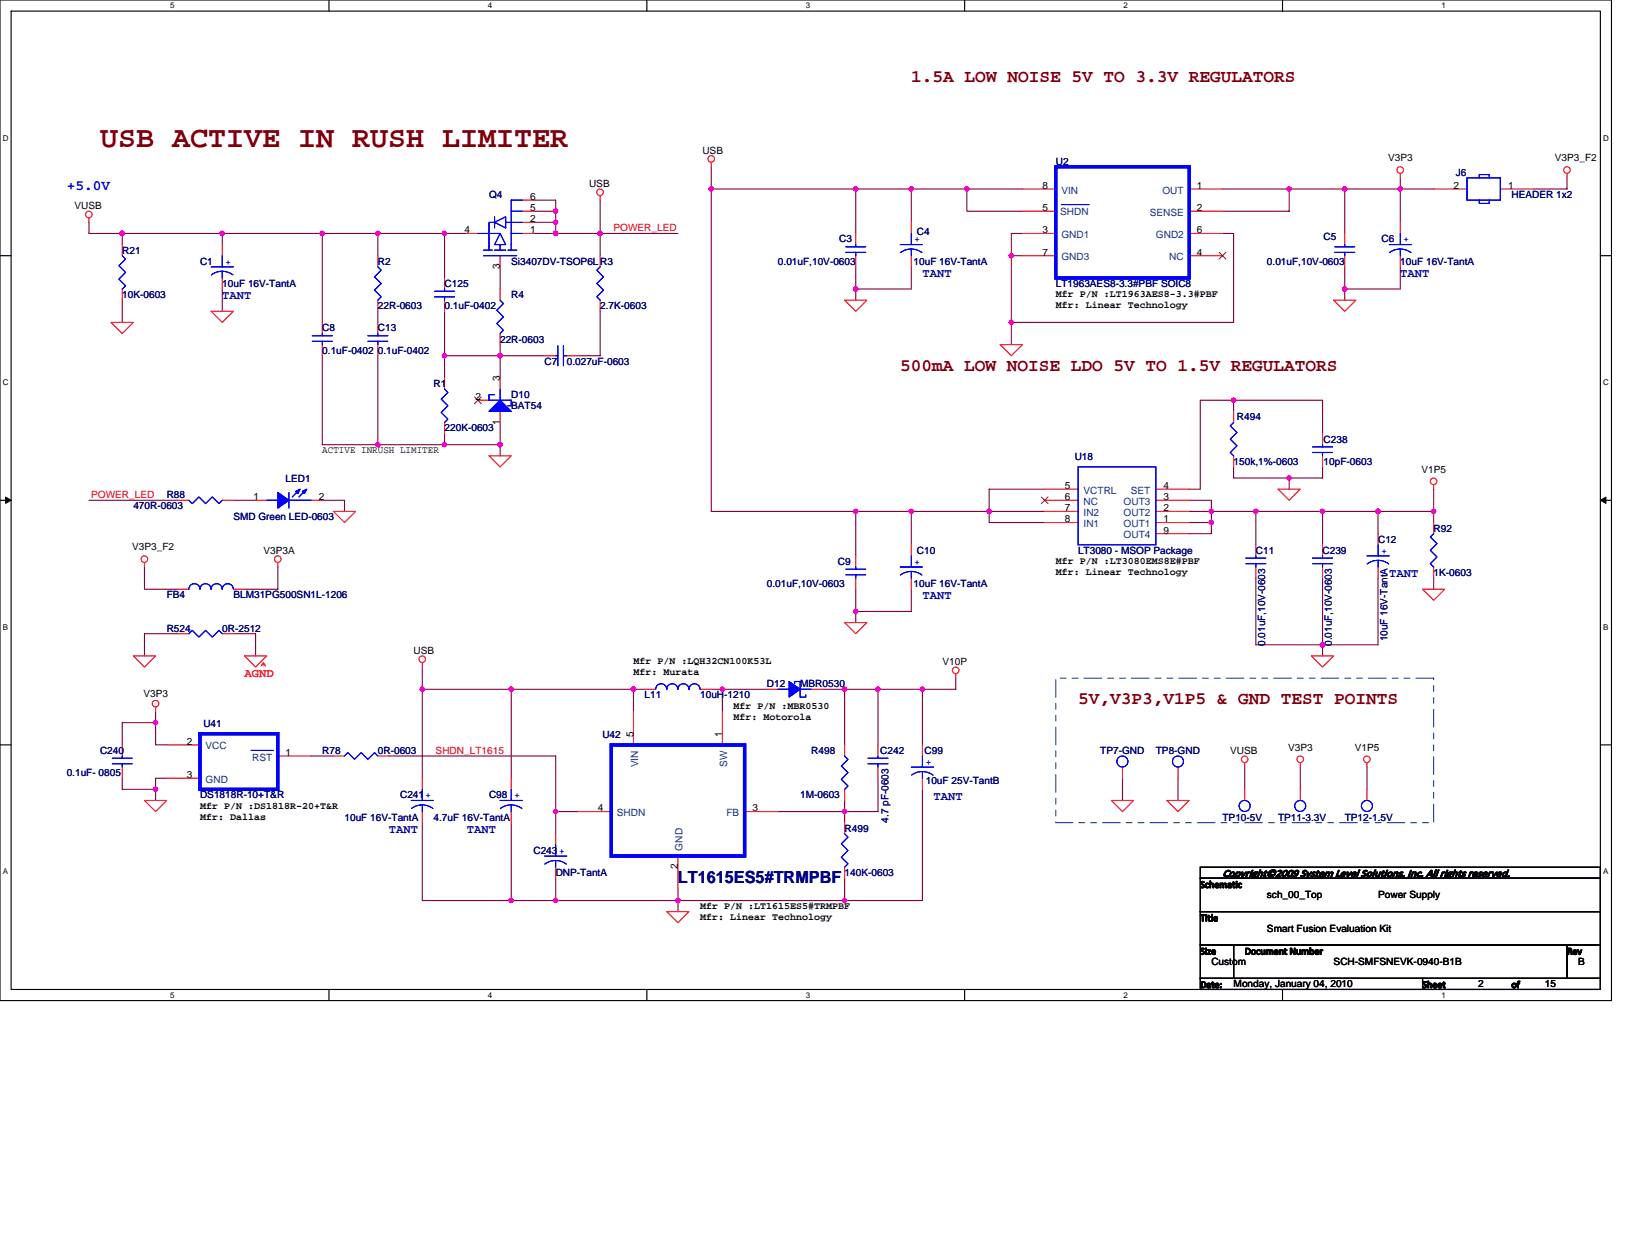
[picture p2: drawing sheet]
<svg xmlns="http://www.w3.org/2000/svg" width="279mm" height="216mm" viewBox="0 0 279 216" stroke-linecap="round" stroke-linejoin="round" font-family="sans-serif">
<path d="M0 0h276.2v171.4h-276.2zM1.9 1.9h272.4v167.6h-272.4z" fill="none" stroke="#000" stroke-width=".19"/>
<g fill="#fff">
<path d="M29.1 .2h.8v1.5h-.8z"/>
<path d="M29.1 169.7h.8v1.6h-.8z"/>
</g>
<path d="M56.4 0v1.9M56.4 169.5v1.9" fill="none" stroke="#000" stroke-width=".19"/>
<g fill="#fff">
<path d="M83.6 .2h.8v1.5h-.8z"/>
<path d="M83.6 169.7h.8v1.6h-.8z"/>
</g>
<path d="M110.9 0v1.9M110.9 169.5v1.9" fill="none" stroke="#000" stroke-width=".19"/>
<g fill="#fff">
<path d="M138.1 .2h.8v1.5h-.8z"/>
<path d="M138.1 169.7h.8v1.6h-.8z"/>
</g>
<path d="M165.4 0v1.9M165.4 169.5v1.9" fill="none" stroke="#000" stroke-width=".19"/>
<g fill="#fff">
<path d="M192.6 .2h.8v1.5h-.8z"/>
<path d="M192.6 169.7h.8v1.6h-.8z"/>
</g>
<path d="M219.8 0v1.9M219.8 169.5v1.9" fill="none" stroke="#000" stroke-width=".19"/>
<g fill="#fff">
<path d="M247.1 .2h.7v1.5h-.7z"/>
<path d="M247.1 169.7h.7v1.6h-.7z"/>
<path d="M.5 22.9h1v1.5h-1z"/>
<path d="M274.8 22.9h1v1.5h-1z"/>
<path d="M.5 64.8h1v1.5h-1z"/>
<path d="M274.8 64.8h1v1.5h-1z"/>
</g>
<path d="M0 43.8h1.9M274.3 43.8h1.9" fill="none" stroke="#000" stroke-width=".19"/>
<g fill="#fff">
<path d="M.5 106.7h.9v1.5h-.9z"/>
<path d="M274.8 106.7h.9v1.5h-.9z"/>
</g>
<path d="M0 85.7h1.9M274.3 85.7h1.9" fill="none" stroke="#000" stroke-width=".19"/>
<path d="M1 85.2l.9 .5-.9 .6zM274.3 85.7l1-.5v1.1z" fill="#000" stroke="#000" stroke-width=".17"/>
<g fill="#fff">
<path d="M.5 148.6h.9v1.5h-.9z"/>
<path d="M274.8 148.6h.9v1.5h-.9z"/>
</g>
<path d="M0 127.6h1.9M274.3 127.6h1.9M205.7 150.5h68.6v5.7h-68.6zM205.7 156.2h68.6v5.7h-68.6zM205.7 148.6h68.6v1.9h-68.6zM205.7 161.9h5.8v5.7h-5.8zM205.7 167.6h38.1v1.9h-38.1zM211.5 161.9h57.1v5.7h-57.1zM243.8 167.6h30.5v1.9h-30.5zM268.6 161.9h5.7v5.7h-5.7z" fill="none" stroke="#000" stroke-width=".19"/>
<g fill="none" stroke="#800040" stroke-width=".19">
<path d="M15.2 38.1v1.9h5.8v1.9M91.4 36.2h3.8M91.4 34.3h3.8v5.7M91.4 38.1h3.8M102.9 34.3v9.5M121.9 28.6v3.8h24.8M121.9 32.4v55.2h57.2M146.7 32.4h28.6M146.7 32.4v7.6M156.2 32.4v5.7M165.7 32.4v3.8h9.6M209.5 32.4h36.2"/>
<path d="M221 32.4v3.8h-11.5M230.5 32.4v7.6M240 30.5v7.6M268.6 30.5v1.9h-5.7M21 40h59M21 51.4v3.8M38.1 40v1.9M38.1 49.5v3.8M55.2 40v15.2M64.8 40v3.8M64.8 53.3v1.9M76.2 40v7.6"/>
<path d="M76.2 53.3v11.5M85.7 45.7v3.8M85.7 59.1v5.7M91.4 40h24.8M102.9 53.3v7.7h-3.8M146.7 45.7v3.8h9.5v-3.8M146.7 49.5v1.9M173.4 43.8h1.9M175.3 40h-1.9v19.1M209.5 40h2v15.2h-38.1M230.5 45.7v5.7M240 45.7v3.8h-9.5"/>
<path d="M55.2 61v15.2h30.5M64.8 61v15.2M76.2 74.3v1.9M76.2 61h17.1M85.7 72.4v5.7M211.5 68.6v1.9M226.7 74.3v-5.7h-21v15.2h-1.9M15.2 85.7h15.3M24.8 97.2v3.8h5.7M40 85.7h3.8M47.6 97.2v3.8h-5.7M55.2 85.7h3.9v1.9"/>
<path d="M146.7 87.6v7.6M156.2 87.6v5.7M179.1 83.8h-9.6v5.7h9.6M203.8 87.6h11.5M203.8 85.7h3.8v5.7h-3.8M203.8 89.5h3.8M211.5 80v1.9h15.2v-1.9M215.3 87.6h11.4v5.7M215.3 99.1v11.4h20.9v-11.4M215.3 87.6v5.7M221 81.9v1.9M226.7 87.6h19"/>
<path d="M226.7 99.1v13.3M236.2 87.6v3.8M245.7 83.8v5.7M245.7 99.1v1.9M30.5 108.6h-5.7v3.8M40 108.6h3.8v3.8M72.4 114.3v19M72.4 118.1h38.1M87.6 118.1v15.2M108.6 118.1v3.8M121.9 118.1h9.5M123.8 118.1v3.8"/>
<path d="M141 118.1h3.8M144.8 118.1h5.7v9.5M144.8 118.1v9.5M146.7 101v3.8h9.5v-3.8M146.7 104.8v1.9M158.1 118.1v9.5M163.8 116.2v1.9h-13.3M21 133.3v2h5.7M26.7 123.8v3.8h1.9M26.7 123.8h-5.7v3.8M26.7 121.9v1.9M28.6 133.3h-1.9v3.9"/>
<path d="M53.3 129.5h3.8M66.7 129.5h28.5v9.6h3.9M95.2 139.1v3.8M133.3 139.1h11.5v1.9M150.5 133.3v5.8h-5.7v-1.9M158.1 135.3v19h-85.7v-13.3M192.4 133.3v3.9M201.9 133.3v3.9M213.4 131.4v3.9M222.9 131.4v3.9M234.3 131.4v3.9M87.6 141v13.3"/>
<path d="M95.2 150.5v3.8M116.2 152.4v3.8M144.8 150.5v3.8"/>
</g>
<g fill="#f0f" stroke="#f0f" stroke-width=".19">
<circle cx="165.7" cy="32.4" r=".38"/>
<circle cx="173.3" cy="43.8" r=".38"/>
<circle cx="173.3" cy="55.2" r=".38"/>
<circle cx="230.5" cy="32.4" r=".38"/>
<circle cx="221" cy="32.4" r=".38"/>
<circle cx="240" cy="32.4" r=".38"/>
<circle cx="230.5" cy="49.5" r=".38"/>
<circle cx="146.7" cy="32.4" r=".38"/>
<circle cx="156.2" cy="32.4" r=".38"/>
<circle cx="146.7" cy="49.5" r=".38"/>
<circle cx="169.5" cy="87.6" r=".38"/>
<circle cx="207.6" cy="87.6" r=".38"/>
<circle cx="236.2" cy="87.6" r=".38"/>
<circle cx="146.7" cy="87.6" r=".38"/>
<circle cx="156.2" cy="87.6" r=".38"/>
<circle cx="146.7" cy="104.8" r=".38"/>
<circle cx="245.7" cy="87.6" r=".38"/>
<circle cx="121.9" cy="32.4" r=".38"/>
<circle cx="226.7" cy="110.5" r=".38"/>
<circle cx="215.2" cy="87.6" r=".38"/>
<circle cx="26.7" cy="123.8" r=".38"/>
<circle cx="26.7" cy="135.2" r=".38"/>
<circle cx="95.2" cy="139.1" r=".38"/>
<circle cx="87.6" cy="154.3" r=".38"/>
<circle cx="72.4" cy="118.1" r=".38"/>
<circle cx="108.6" cy="118.1" r=".38"/>
<circle cx="144.8" cy="118.1" r=".38"/>
<circle cx="87.6" cy="118.1" r=".38"/>
<circle cx="158.1" cy="118.1" r=".38"/>
<circle cx="150.5" cy="118.1" r=".38"/>
<circle cx="144.8" cy="154.3" r=".38"/>
<circle cx="144.8" cy="139.1" r=".38"/>
<circle cx="123.8" cy="118.1" r=".38"/>
<circle cx="116.2" cy="154.3" r=".38"/>
<circle cx="95.2" cy="154.3" r=".38"/>
<circle cx="221" cy="81.9" r=".38"/>
<circle cx="211.4" cy="68.6" r=".38"/>
<circle cx="207.6" cy="89.5" r=".38"/>
<circle cx="226.7" cy="87.6" r=".38"/>
<circle cx="20.9" cy="40" r=".38"/>
<circle cx="64.8" cy="40" r=".38"/>
<circle cx="55.2" cy="40" r=".38"/>
<circle cx="76.2" cy="60.9" r=".38"/>
<circle cx="85.7" cy="60.9" r=".38"/>
<circle cx="95.2" cy="40" r=".38"/>
<circle cx="95.2" cy="38.1" r=".38"/>
<circle cx="102.9" cy="40" r=".38"/>
<circle cx="64.8" cy="76.2" r=".38"/>
<circle cx="76.2" cy="40" r=".38"/>
<circle cx="95.2" cy="36.2" r=".38"/>
<circle cx="85.7" cy="76.2" r=".38"/>
<circle cx="76.2" cy="76.2" r=".38"/>
<circle cx="38.1" cy="40" r=".38"/>
</g>
<g fill="none" stroke="#f00" stroke-width=".19">
<path d="M15.2 37.3v.8M89.5 38.1h1.9M89.5 36.2h1.9M89.5 34.3h1.9M102.9 33.5v.8M121.9 27.8v.8M156.2 38.1v1.9M175.3 36.2h5.7M175.3 32.4h5.7M203.8 36.2h5.7M203.8 32.4h5.7M240 29.7v.8"/>
<path d="M240 38.1v1.9M245.7 32.4h5.8M257.2 32.4h5.7M268.6 29.7v.8M19 55.2h3.9l-1.9 1.9zM21 41.9v1.9M21 49.5v1.9M36.2 53.3h3.8l-1.9 1.9zM38.1 41.9v1.9M38.1 47.6v1.9M55.2 55.2v1.9M55.2 59.1v1.9"/>
<path d="M64.8 43.8v1.9M64.8 51.4v1.9M64.8 55.2v1.9M64.8 59.1v1.9M76.2 47.6v1.9M76.2 51.4v1.9M80 40h1.9M85.7 43.8v1.9M85.7 49.5v1.9M85.7 57.1v2M89.5 40h1.9M102.9 43.8v1.9"/>
<path d="M102.9 51.4v1.9M144.8 51.4h3.8l-1.9 1.9zM146.7 40v1.9M146.7 43.8v1.9M156.2 43.8v1.9M171.4 59.1h3.9l-1.9 1.9zM175.3 40h5.7M175.3 43.8h5.7M203.8 40h5.7M203.8 43.8h5.7M228.6 51.4h3.8l-1.9 1.9zM230.5 40v1.9"/>
<path d="M230.5 43.8v1.9M240 43.8v1.9M76.2 64.8v1.9M76.2 72.4v1.9M81.9 68.6h1.9M83.8 78.1h3.8l-1.9 1.9zM85.7 64.8v1.9M85.7 70.5v1.9M93.3 61h1.9M97.2 61h1.9M211.5 70.5v1.9M211.5 78.1v1.9"/>
<path d="M226.7 74.3v1.9M226.7 78.1v1.9M24.8 96.4v.8M30.5 85.7h1.9M38.1 85.7h1.9M43.8 85.7h1.9M47.6 96.4v.8M53.3 85.7h1.9M57.1 87.6h3.9l-1.9 1.9zM146.7 95.2v2M146.7 99.1v1.9M156.2 93.3v1.9"/>
<path d="M156.2 99.1v1.9M179.1 85.7h5.7M179.1 89.5h5.7M179.1 87.6h5.7M179.1 83.8h5.7M198.1 85.7h5.7M198.1 89.5h5.7M198.1 87.6h5.7M198.1 83.8h5.7M198.1 91.4h5.7M215.3 93.3v1.9M215.3 97.2v1.9"/>
<path d="M219.1 83.8h3.8l-1.9 1.9zM226.7 93.3v1.9M226.7 97.2v1.9M236.2 91.4v1.9M236.2 97.2v1.9M245.7 83.1v.7M245.7 89.5v1.9M245.7 97.2v1.9M22.9 112.4h3.8l-1.9 1.9zM30.5 108.6h1.9M30.5 101h1.9M38.1 108.6h1.9"/>
<path d="M40 101h1.9M41.9 112.4h3.8l-1.9 1.9zM44.8 114.1l.3-.6 .4 .6M45 113.9h.3M72.4 113.5v.8M110.5 118.1h1.9M120 118.1h1.9M131.4 118.1h1.9M139.1 118.1h1.9M144.8 106.7h3.8l-1.9 1.9zM163.8 115.4v.8M224.8 112.4h3.8l-1.9 1.9z"/>
<path d="M243.8 101h3.8l-1.9 1.9zM21 127.6v1.9M21 131.4v1.9M24.8 137.2h3.8l-1.9 1.9zM26.7 121.2v.7M28.6 127.6h5.7M28.6 133.3h5.7M47.6 129.5h5.7M57.1 129.5h2M64.8 129.5h1.9M72.4 133.3v2M72.4 139.1v1.9"/>
<path d="M87.6 133.3v2M87.6 139.1v1.9M99.1 139.1h5.7M108.6 121.9v5.7M123.8 121.9v5.7M127.6 139.1h5.7M144.8 127.6v1.9M144.8 135.3v1.9M150.5 127.6v1.9M150.5 131.4v1.9M158.1 127.6v1.9M158.1 133.3v2"/>
<path d="M190.5 137.2h3.8l-1.9 1.9zM192.4 131.4v1.9M200 137.2h3.8l-1.9 1.9zM201.9 131.4v1.9M213.4 130.7v.7M213.4 135.3v1.9M222.9 130.7v.7M222.9 135.3v1.9M234.3 130.7v.7M234.3 135.3v1.9M95.2 142.9v1.9M95.2 148.6v1.9"/>
<path d="M114.3 156.2h3.8l-1.9 1.9zM116.2 146.7v5.7M144.8 141v1.9M144.8 148.6v1.9"/>
<circle cx="15.2" cy="36.8" r=".57"/>
<circle cx="102.9" cy="32.9" r=".57"/>
<circle cx="121.9" cy="27.2" r=".57"/>
<circle cx="240" cy="29.1" r=".57"/>
<circle cx="268.6" cy="29.1" r=".57"/>
<circle cx="24.7" cy="95.8" r=".57"/>
<circle cx="47.6" cy="95.8" r=".57"/>
<circle cx="245.7" cy="82.5" r=".57"/>
<circle cx="72.4" cy="113" r=".57"/>
<circle cx="163.8" cy="114.9" r=".57"/>
<circle cx="26.7" cy="120.6" r=".57"/>
<circle cx="213.3" cy="130.1" r=".57"/>
<circle cx="222.9" cy="130.1" r=".57"/>
<circle cx="234.3" cy="130.1" r=".57"/>
</g>
<path d="M181 116.2h64.7v24.8h-64.7z" fill="none" stroke="#004080" stroke-width=".17" stroke-dasharray="3 1 1 1 1 1"/>
<g fill="none" stroke="#00f" stroke-width=".19">
<path d="M84.8 38.1h-1v4.8M84.8 38.1l1.9-1v2zM84.8 37.1v2M86.7 38.1h2.8M89.5 36.2h-1.9v6.7M89.5 34.3h-1.9v1.9M181.9 35.1h4.8M251.5 30.5h5.7v3.8h-5.7zM253.6 30.5v-.6h1.7v.6M253.6 34.3v.6h1.7v-.6M21 43.8l.5 .6-1.1 1.1 1.1 1.2-1.1 1.1 1.1 1.2-.5 .5M36.2 45.7h3.8"/>
<path d="M36.2 47.1a3.1 3.1 0 0 1 3.7 0M38.1 43.8v1.9M38.1 46.5v1.1M53.5 58.5h3.5M53.5 57.5h3.5M55.2 57.1v.4M55.2 58.5v.6M63.1 58.5h3.4M63.1 57.5h3.4M64.8 45.7l.5 .6-1.1 1.1 1.1 1.2-1.1 1.1 1.1 1.2-.5 .5M64.8 57.1v.4M64.8 58.5v.6"/>
<path d="M74.5 50.9h3.4M74.5 49.9h3.4M76.2 49.5v.4M76.2 50.9v.5M81.9 40h3.8M82.9 42.9h1.5M82.9 43.8h5.7M84.8 42.9h1.9M85.7 40l-.9 1.9h.9M85.7 51.4l.6 .6-1.1 1.1 1.1 1.2-1.1 1.1 1.1 1.2-.6 .5M85.7 40l1 1.9h-1M85.7 41.9v1"/>
<path d="M87.1 42.9h1.5M87.6 40h1.9M95.6 59.2v3.5M96.6 59.2v3.5M102.9 45.7l-.6 .6 1.1 1.1-1.1 1.2 1.1 1.1-1.1 1.2 .6 .5M145 43.2h3.4M145 42.3h3.4M146.7 41.9v.4M146.7 43.2v.6M154.3 41.9h3.8M154.3 43.3a3.1 3.1 0 0 1 3.7 0M156.2 40v1.9"/>
<path d="M156.2 42.7v1.1M228.8 43.2h3.4M228.8 42.3h3.4M230.5 41.9v.4M230.5 43.2v.6M238.1 41.9h3.8M238.2 43.3a3.1 3.1 0 0 1 3.7 0M240 40v1.9M240 42.7v1.1M76.2 66.7l.6 .5-1.2 1.2 1.2 1.1-1.2 1.2 1.2 1.1-.6 .6M84.8 67.6h-1v1h3.8v.9h-.5M85.7 66.7v1.9"/>
<path d="M95.2 61h.4M96.6 61h.6M211.5 72.4l-.6 .6 1.1 1.1-1.1 1.1 1.1 1.2-1.1 1.1 .6 .6M225 77.5h3.4M225 76.6h3.4M226.7 76.2v.4M226.7 77.5v.6M32.4 85.7l.6 .6 1.1-1.1 1.1 1.1 1.2-1.1 1.1 1.1 .6-.6M45.7 85.7h1.9M49.5 84.4v2.7M49.5 85.7h3.8M51.2 84l-1.1 1.2"/>
<path d="M52.4 84l-1.2 1.2M145 98.5h3.4M145 97.5h3.4M146.7 97.2v.3M146.7 98.5v.6M154.3 97.2h3.8M154.3 98.5a3.1 3.1 0 0 1 3.7 0M156.2 95.2v2M156.2 97.9v1.2M184.8 80h13.3v13.3h-13.3zM213.6 96.6h3.4M213.6 95.6h3.4"/>
<path d="M215.3 95.2v.4M215.3 96.6v.6M225 96.6h3.4M225 95.6h3.4M226.7 95.2v.4M226.7 96.6v.6M234.3 95.2h3.8M234.4 96.6a3.1 3.1 0 0 1 3.6 0M236.2 93.3v1.9M236.2 96v1.2M245.7 91.4l-.5 .6 1.1 1.2-1.1 1.1 1.1 1.1-1.1 1.2 .5 .6M32.4 108.6l.6-.6 1.1 1.2 1.1-1.2 1.2 1.2 1.1-1.2 .6 .6"/>
<path d="M32.4 100.9a.94 .94 0 0 1 .9-.9 .94 .94 0 0 1 1 .9 .95 .95 0 0 1 .9-.9 .95 .95 0 0 1 1 .9M36.2 100.9a.94 .94 0 0 1 .9-.9 .94 .94 0 0 1 1 .9 .95 .95 0 0 1 .9-.9 .95 .95 0 0 1 1 .9M112.4 118.1a.94 .94 0 0 1 .9-.9 .94 .94 0 0 1 1 .9 .95 .95 0 0 1 .9-.9 .95 .95 0 0 1 1 .9M116.2 118.1a.94 .94 0 0 1 .9-.9 .94 .94 0 0 1 1 .9 .95 .95 0 0 1 .9-.9 .95 .95 0 0 1 1 .9M133.3 118.1h2M136.2 117.2v-.4h1v2.6h.9v-.3M137.2 118.1h1.9M19.2 130.9h3.5M19.2 129.9h3.5M21 129.5v.4M21 130.9v.5M43.1 128.6h3.8"/>
<path d="M59.1 129.5l.5-.5 1.2 1.1 1.1-1.1 1.2 1.1 1.1-1.1 .6 .5M70.5 137.2h3.8M70.5 138.5a3.1 3.1 0 0 1 3.7 0M72.4 135.3v1.9M72.4 137.9v1.2M85.7 137.2h3.8M85.8 138.5a3.1 3.1 0 0 1 3.7 0M87.6 135.3v1.9M87.6 137.9v1.2M144.8 129.5l.6 .6-1.2 1.2 1.2 1.1-1.2 1.1 1.2 1.2-.6 .6M148.8 130.9h3.4M148.8 129.9h3.4"/>
<path d="M150.5 129.5v.4M150.5 130.9v.5M156.2 131.4h3.8M156.3 132.8a3.1 3.1 0 0 1 3.6 0M158.1 129.5v1.9M158.1 132.2v1.1M93.3 146.7h3.9M93.4 148.1a3.1 3.1 0 0 1 3.7 0M95.2 144.8v1.9M95.2 147.4v1.2M144.8 142.9l.6 .5-1.2 1.2 1.2 1.1-1.2 1.2 1.2 1.1-.6 .6"/>
<circle cx="192.4" cy="130.5" r=".95"/>
<circle cx="201.9" cy="130.5" r=".95"/>
<circle cx="213.3" cy="138.1" r=".95"/>
<circle cx="222.9" cy="138.1" r=".95"/>
<circle cx="234.3" cy="138.1" r=".95"/>
</g>
<g fill="#00f" stroke="#00f" stroke-width=".19">
<path d="M135.3 116.8l1.9 1.3-1.9 1.3z" fill-rule="evenodd"/>
<path d="M135.3 116.8l1.9 1.3-1.9 1.3z" fill-rule="evenodd"/>
<path d="M85.7 68.6l1.9 1.9h-3.8z" fill-rule="evenodd"/>
<path d="M85.7 68.6l1.9 1.9h-3.8z" fill-rule="evenodd"/>
<path d="M47.6 84.4l1.9 1.3-1.9 1.4z" fill-rule="evenodd"/>
<path d="M51.8 84.2l.8-.4-.4 .8z" fill-rule="evenodd"/>
<path d="M50.7 84.2l.7-.4-.3 .8z" fill-rule="evenodd"/>
<path d="M47.6 84.4l1.9 1.3-1.9 1.4z" fill-rule="evenodd"/>
<path d="M51.8 84.2l.8-.4-.4 .8z" fill-rule="evenodd"/>
<path d="M50.7 84.2l.7-.4-.3 .8z" fill-rule="evenodd"/>
</g>
<path d="M209 43.2l1.1 1.2M210.1 43.2l-1.1 1.2M81.3 68l1.2 1.2M82.5 68l-1.2 1.2M178.5 85.2l1.2 1.1M179.6 85.2l-1.1 1.1" fill="none" stroke="#804000" stroke-width=".17"/>
<path d="M181 28.6h22.8v19h-22.8zM34.3 125.7h13.3v9.6h-13.3zM104.8 127.6h22.8v19.1h-22.8z" fill="none" stroke="#00f" stroke-width=".57"/>
<text font-size="5.1" fill="#800000" x="17.1" y="25.3">USB ACTIVE IN RUSH LIMITER</text>
<g font-size="3" fill="#800000">
<text x="156.2" y="14">1.5A LOW NOISE 5V TO 3.3V REGULATORS</text>
<text x="154.3" y="63.5">500mA LOW NOISE LDO 5V TO 1.5V REGULATORS</text>
<text x="184.8" y="120.7">5V,V3P3,V1P5 &amp; GND TEST POINTS</text>
</g>
<text font-size="2.9" fill="#000080" x="116.2" y="151.2">LT1615ES5#TRMPBF</text>
<text font-size="2.5" fill="#00f" x="11.4" y="32.6">+5.0V</text>
<g font-size="2.1" fill="#0000a0">
<text x="158.1" y="47.5">TANT</text>
<text x="240" y="47.5">TANT</text>
<text x="38.1" y="51.3">TANT</text>
<text x="238.1" y="98.9">TANT</text>
<text x="158.1" y="102.7">TANT</text>
<text x="160" y="137">TANT</text>
<text x="66.7" y="142.7">TANT</text>
<text x="80" y="142.7">TANT</text>
</g>
<text font-size="2.1" fill="#f00" x="41.9" y="116.1">AGND</text>
<text font-size="1.8" x="209.5" y="150.2">Copyright©2009 System Level Solutions, Inc. All rights reserved.</text>
<g font-size="1.7">
<text x="120.4" y="26.3">USB</text>
<text x="237.9" y="27.6">V3P3</text>
<text x="266.5" y="27.6">V3P3_F2</text>
<text x="12.8" y="35.8">VUSB</text>
<text x="90.9" y="34.3">6</text>
<text x="101" y="32">USB</text>
<text x="178.7" y="32.4">8</text>
<text x="205.2" y="32.4">1</text>
<text x="249.2" y="32.4">2</text>
<text x="258.5" y="32.4">1</text>
<text x="79.6" y="40">4</text>
<text x="90.9" y="40">1</text>
<text x="90.9" y="38.1">2</text>
<text x="90.9" y="36.2">5</text>
<text x="178.7" y="36.2">5</text>
<text x="178.7" y="40">3</text>
<text x="205.2" y="40">6</text>
<text x="205.2" y="36.2">2</text>
<text x="85.7" y="46.1" transform="rotate(-90 85.7 46.1)">3</text>
<text x="178.7" y="43.8">7</text>
<text x="205.2" y="43.8">4</text>
<text x="181" y="50.9">Mfr P/N :LT1963AES8-3.3#PBF</text>
<text x="181" y="52.8">Mfr: Linear Technology</text>
<text x="85.7" y="65.3" transform="rotate(-90 85.7 65.3)">3</text>
<text x="81.5" y="68.6">2</text>
<text x="55.2" y="77.6">ACTIVE INRUSH LIMITER</text>
<text x="85.7" y="72.8" transform="rotate(-90 85.7 72.8)">1</text>
<text x="182.5" y="83.8">5</text>
<text x="199.5" y="83.8">4</text>
<text x="243.6" y="81">V1P5</text>
<text x="43.4" y="85.7">1</text>
<text x="54.7" y="85.7">2</text>
<text x="182.5" y="85.7">6</text>
<text x="182.5" y="87.6">7</text>
<text x="182.5" y="89.5">8</text>
<text x="199.5" y="89.5">1</text>
<text x="199.5" y="87.6">2</text>
<text x="199.5" y="85.7">3</text>
<text x="22.7" y="94.3">V3P3_F2</text>
<text x="45.1" y="94.9">V3P3A</text>
<text x="199.5" y="91.4">9</text>
<text x="181" y="96.6">Mfr P/N :LT3080EMS8E#PBF</text>
<text x="181" y="98.6">Mfr: Linear Technology</text>
<text x="70.9" y="112">USB</text>
<text x="108.6" y="113.8">Mfr P/N :LQH32CN100K53L</text>
<text x="161.5" y="113.9">V10P</text>
<text x="24.6" y="119.5">V3P3</text>
<text x="108.6" y="115.7">Mfr: Murata</text>
<text x="125.7" y="121.4">Mfr P/N :MBR0530</text>
<text x="125.7" y="123.3">Mfr: Motorola</text>
<text x="32" y="127.6">2</text>
<text x="49" y="129.5">1</text>
<text x="108.6" y="126.3" transform="rotate(-90 108.6 126.3)">5</text>
<text x="123.8" y="126.3" transform="rotate(-90 123.8 126.3)">1</text>
<text x="210.9" y="129.2">VUSB</text>
<text x="220.8" y="128.6">V3P3</text>
<text x="232.2" y="128.6">V1P5</text>
<text x="32" y="133.3">3</text>
<text x="34.3" y="138.6">Mfr P/N :DS1818R-20+T&amp;R</text>
<text x="34.3" y="140.5">Mfr: Dallas</text>
<text x="102.5" y="139">4</text>
<text x="129" y="139">3</text>
<text x="116.2" y="149" transform="rotate(-90 116.2 149)">2</text>
<text x="120" y="155.7">Mfr P/N :LT1615ES5#TRMPBF</text>
<text x="205.7" y="152.1">Schematic</text>
<text x="217.2" y="153.9">sch_00_Top</text>
<text x="236.2" y="153.9">Power Supply</text>
<text x="120" y="157.6">Mfr: Linear Technology</text>
<text x="205.7" y="157.8">Title</text>
<text x="217.2" y="159.7">Smart Fusion Evaluation Kit</text>
<text x="205.7" y="163.6">Size</text>
<text x="207.6" y="165.4">Custom</text>
<text x="213.4" y="163.6">Document Number</text>
<text x="228.6" y="165.4">SCH-SMFSNEVK-0940-B1B</text>
<text x="268.6" y="163.6">Rev</text>
<text x="270.5" y="165.4">B</text>
<text x="205.7" y="169.3">Date:</text>
<text x="211.5" y="169.2">Monday, January 04, 2010</text>
<text x="243.8" y="169.3">Sheet</text>
<text x="253.4" y="169.2">2</text>
<text x="259.1" y="169.3">of</text>
<text x="264.8" y="169.2">15</text>
</g>
<g font-size="1.7" fill="#000080">
<text x="181" y="28.2">U2</text>
<text x="83.8" y="33.9">Q4</text>
<text x="249.6" y="30.1">J6</text>
<text x="259.1" y="33.9">HEADER 1x2</text>
<text x="143.8" y="41.6">C3</text>
<text x="157.2" y="40.2">C4</text>
<text x="226.9" y="41.2">C5</text>
<text x="236.8" y="41.6">C6</text>
<text x="21" y="43.5">R21</text>
<text x="34.3" y="45.4">C1</text>
<text x="64.8" y="45.4">R2</text>
<text x="87.6" y="45.4">Si3407DV-TSOP6LR3</text>
<text x="133.4" y="45.4">0.01uF,10V-0603</text>
<text x="156.6" y="45.4">10uF 16V-TantA</text>
<text x="217.2" y="45.4">0.01uF,10V-0603</text>
<text x="240" y="45.4">10uF 16V-TantA</text>
<text x="21" y="51.1">10K-0603</text>
<text x="38.1" y="49.2">10uF 16V-TantA</text>
<text x="64.8" y="53">22R-0603</text>
<text x="76.2" y="49.2">C125</text>
<text x="76.2" y="53">0.1uF-0402</text>
<text x="87.6" y="51.1">R4</text>
<text x="102.9" y="53">2.7K-0603</text>
<text x="181" y="49.2">LT1963AES8-3.3#PBF SOIC8</text>
<text x="55.2" y="56.8">C8</text>
<text x="64.8" y="56.8">C13</text>
<text x="85.7" y="58.7">22R-0603</text>
<text x="55.2" y="60.6">0.1uF-0402</text>
<text x="64.8" y="60.6">0.1uF-0402</text>
<text x="93.3" y="62.5">C7</text>
<text x="97.2" y="62.5">0.027uF-0603</text>
<text x="74.3" y="66.3">R1</text>
<text x="87.6" y="68.2">D10</text>
<text x="87.6" y="70.1">BAT54</text>
<text x="76.2" y="73.9">220K-0603</text>
<text x="212" y="72">R494</text>
<text x="226.9" y="75.8">C238</text>
<text x="49" y="82.5">LED1</text>
<text x="184.2" y="78.9">U18</text>
<text x="211.5" y="79.7">150k,1%-0603</text>
<text x="226.9" y="79.7">10pF-0603</text>
<text x="22.9" y="87.3">470R-0603</text>
<text x="28.6" y="85.4">R88</text>
<text x="40" y="89.2">SMD Green LED-0603</text>
<text x="157.2" y="94.9">C10</text>
<text x="184.8" y="94.9">LT3080 - MSOP Package</text>
<text x="215.3" y="94.9">C11</text>
<text x="226.7" y="94.9">C239</text>
<text x="236.2" y="93">C12</text>
<text x="245.7" y="91.1">R92</text>
<text x="131.4" y="100.6">0.01uF,10V-0603</text>
<text x="143.6" y="96.8">C9</text>
<text x="156.6" y="100.6">10uF 16V-TantA</text>
<text x="245.7" y="98.7">1K-0603</text>
<text x="28.6" y="102.5">FB4</text>
<text x="40" y="102.5">BLM31PG500SN1L-1206</text>
<text x="28.6" y="108.2">R524</text>
<text x="38.1" y="108.2">0R-2512</text>
<text x="216.9" y="110.7" transform="rotate(-90 216.9 110.7)">0.01uF,10V-0603</text>
<text x="228.3" y="110.7" transform="rotate(-90 228.3 110.7)">0.01uF,10V-0603</text>
<text x="237.8" y="109.9" transform="rotate(-90 237.8 109.9)">10uF 16V-TantA</text>
<text x="110.5" y="119.7">L11</text>
<text x="120" y="119.7">10uH-1210</text>
<text x="131.4" y="117.8">D12</text>
<text x="137.2" y="117.8">MBR0530</text>
<text x="34.9" y="124.6">U41</text>
<text x="17.1" y="129.2">C240</text>
<text x="55.2" y="129.2">R78</text>
<text x="64.8" y="129.2">0R-0603</text>
<text x="103.3" y="126.5">U42</text>
<text x="139.1" y="129.2">R498</text>
<text x="150.9" y="129.2">C242</text>
<text x="158.5" y="129.2">C99</text>
<text x="188.6" y="129.2">TP7-GND</text>
<text x="198.1" y="129.2">TP8-GND</text>
<text x="11.4" y="133">0.1uF- 0805</text>
<text x="34.3" y="136.8">DS1818R-10+T&amp;R</text>
<text x="68.6" y="136.8">C241+</text>
<text x="83.8" y="136.8">C98</text>
<text x="137.2" y="136.8">1M-0603</text>
<text x="158.7" y="134.3">10uF 25V-TantB</text>
<text x="59.1" y="140.6">10uF 16V-TantA</text>
<text x="74.3" y="140.6">4.7uF 16V-TantA</text>
<text x="144.8" y="142.5">R499</text>
<text x="152.3" y="141" transform="rotate(-90 152.3 141)">4.7 pF-0603</text>
<text x="209.5" y="140.6">TP10-5V</text>
<text x="219.1" y="140.6">TP11-3.3V</text>
<text x="230.5" y="140.6">TP12-1.5V</text>
<text x="91.4" y="146.3">C243+</text>
<text x="95.2" y="150.1">DNP-TantA</text>
<text x="144.8" y="150.1">140K-0603</text>
</g>
<g font-size="1.7" fill="#004080">
<text x="181.9" y="33.2">VIN</text>
<text x="199.3" y="33.2">OUT</text>
<text x="181.7" y="36.8">SHDN</text>
<text x="181.9" y="40.8">GND1</text>
<text x="197.1" y="37">SENSE</text>
<text x="198.1" y="40.8">GND2</text>
<text x="181.9" y="44.6">GND3</text>
<text x="200.4" y="44.6">NC</text>
<text x="185.7" y="84.6">VCTRL</text>
<text x="185.7" y="86.5">NC</text>
<text x="185.7" y="88.4">IN2</text>
<text x="192.6" y="88.4">OUT2</text>
<text x="192.6" y="86.5">OUT3</text>
<text x="193.8" y="84.6">SET</text>
<text x="185.7" y="90.3">IN1</text>
<text x="192.6" y="90.3">OUT1</text>
<text x="192.6" y="92.2">OUT4</text>
<text x="35.2" y="128.4">VCC</text>
<text x="43.2" y="130.3">RST</text>
<text x="109.4" y="131.5" transform="rotate(-90 109.4 131.5)">VIN</text>
<text x="124.6" y="131.4" transform="rotate(-90 124.6 131.4)">SW</text>
<text x="35.2" y="134.1">GND</text>
<text x="105.7" y="139.8">SHDN</text>
<text x="124.5" y="139.8">FB</text>
<text x="117" y="145.7" transform="rotate(-90 117 145.7)">GND</text>
</g>
<g font-size="1.7" fill="#f00">
<text x="105.2" y="39.6">POWER_LED</text>
<text x="15.6" y="85.3">POWER_LED</text>
<text x="74.7" y="129.2">SHDN_LT1615</text>
</g>
<g font-size="1.7" fill="#00f">
<text x="156.8" y="41.6">+</text>
<text x="240.6" y="41.6">+</text>
<text x="38.7" y="45.4">+</text>
<text x="236.8" y="94.9">+</text>
<text x="156.8" y="96.8">+</text>
<text x="158.7" y="131.1">+</text>
<text x="88.2" y="136.8">+</text>
</g>
<g font-size="1.4">
<text x="29.1" y="1.4">5</text>
<text x="83.6" y="1.4">4</text>
<text x="138.1" y="1.4">3</text>
<text x="192.6" y="1.4">2</text>
<text x="247.1" y="1.4">1</text>
<text x=".5" y="24.1">D</text>
<text x="274.8" y="24.1">D</text>
<text x=".5" y="66">C</text>
<text x="274.8" y="66">C</text>
<text x=".5" y="107.9">B</text>
<text x="274.8" y="107.9">B</text>
<text x=".5" y="149.8">A</text>
<text x="274.8" y="149.8">A</text>
<text x="29.1" y="171">5</text>
<text x="83.6" y="171">4</text>
<text x="138.1" y="171">3</text>
<text x="192.6" y="171">2</text>
<text x="247.1" y="171">1</text>
</g>
</svg>
